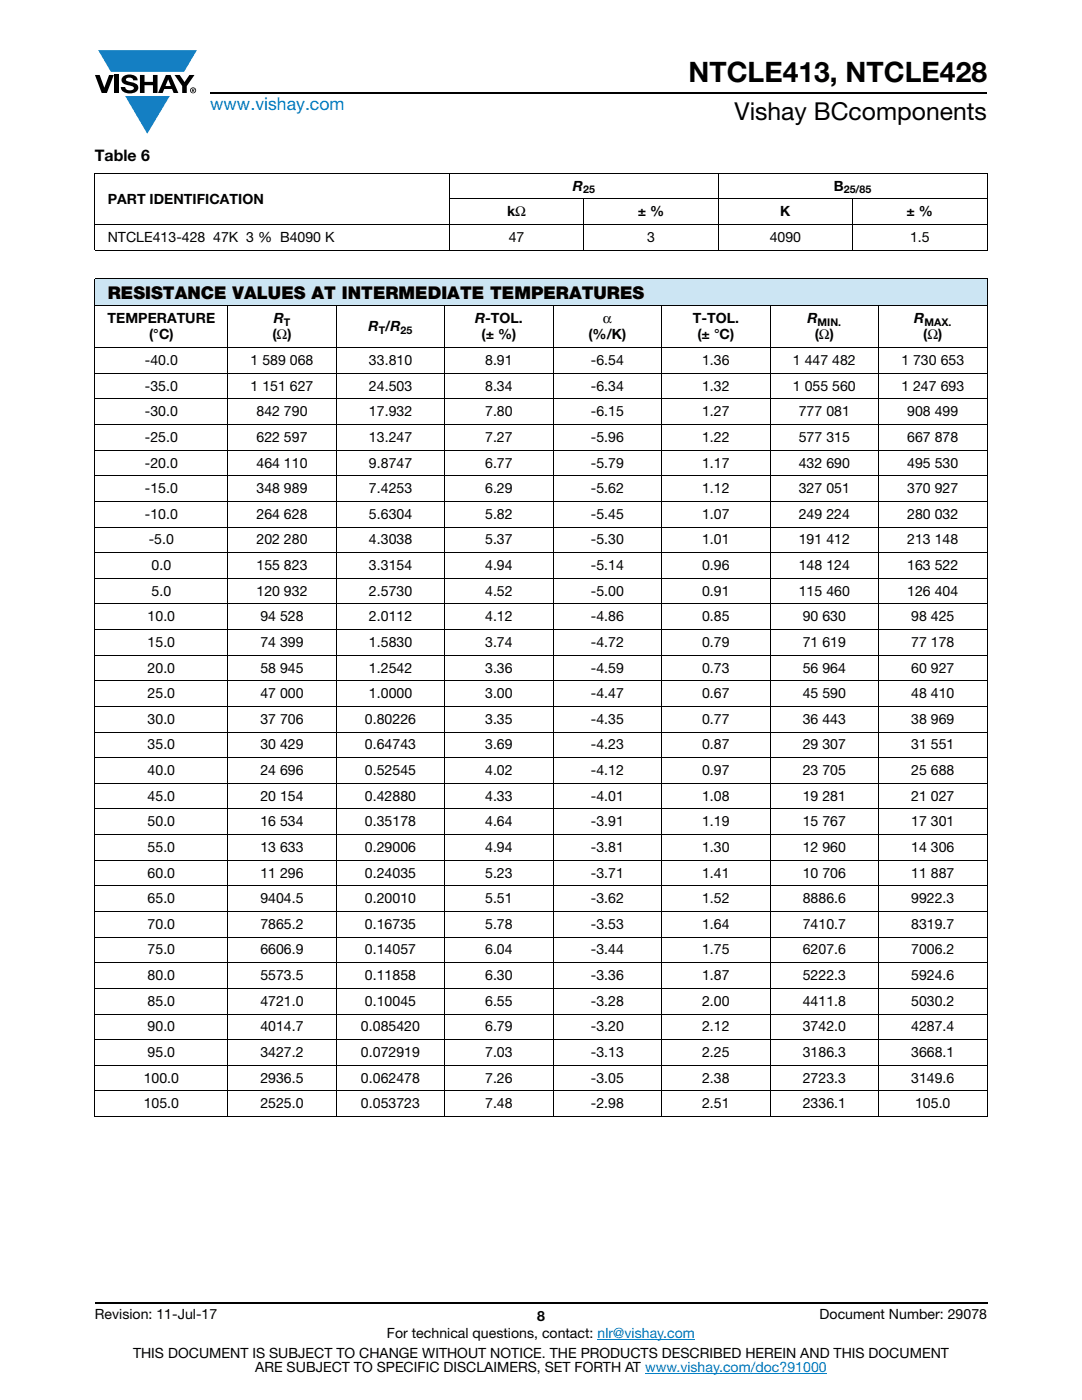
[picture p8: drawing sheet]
<svg xmlns="http://www.w3.org/2000/svg" width="216mm" height="279mm" viewBox="0 0 216 279" stroke-linecap="round" stroke-linejoin="round" font-family="sans-serif">
<g fill="#147fc3">
<path d="M19.6 10h19.7l-2.6 4.3h-1.1h-13.5z"/>
<path d="M25 19.2h8.9l-4.5 7.5z"/>
</g>
<g fill="#000">
<path d="M18.9 15h1l.9 2.5 1-2.5h.9l-1.4 3.6h-1zM22.9 15h.9v3.6h-.9zM24.6 15.3a2.1 2.1 0 0 1 2.8 .3l.1 .4h-.9a.79 .79 0 0 0-.7-.5 .79 .79 0 0 0-.8 .4l.3 .3 1 .2a1.08 1.08 0 0 1 1.2 1 1.08 1.08 0 0 1-1.1 1.2 1.73 1.73 0 0 1-2.4-1.2h.9a.96 .96 0 0 0 .8 .6 .96 .96 0 0 0 .9-.4 1.31 1.31 0 0 0-1.2-.6 1.03 1.03 0 0 1-1.1-.6 1.03 1.03 0 0 1 .2-1.1zM27.9 15h.9v1.3h1.7v-1.3h.9v3.6h-.9v-1.6h-1.7v1.6h-.9zM34.8 15h1.1l.9 1.4 1-1.4h1l-1.5 2.2v1.4h-.9v-1.4z"/>
<path d="M33.6 15.9l.5 1.3h-1.1zM33.1 15l-1.6 3.6h1l.3-.8h1.5l.3 .8h1l-1.6-3.6z"/>
<path d="M38.4 17.8h.2v.2h-.2zM38.3 17.7v.7h.1v-.3l.4 .3-.2-.3 .2-.2-.1-.2z"/>
<path d="M38.1 18a.46 .46 0 0 1 .9 0 .46 .46 0 0 1-.9 0zM37.9 18a.6 .6 0 0 0 1.2 0 .6 .6 0 0 0-1.2 0z"/>
</g>
<path d="M42 18.6h155M18.9 260h178.1" fill="none" stroke="#000" stroke-width=".36"/>
<path d="M119.2 267.3h19.5M128.7 274h36.3" fill="none" stroke="#007ec4" stroke-width=".2"/>
<path d="M18.9 55.6h178.1v5.5h-178.1z" fill="#cce5f3"/>
<g fill="#fff">
<path d="M18.9 69.4h26.6v5.1h-26.6z"/>
<path d="M45.5 69.4h21.6v5.1h-21.6z"/>
<path d="M67.1 69.4h21.7v5.1h-21.7z"/>
<path d="M88.8 69.4h21.6v5.1h-21.6z"/>
<path d="M110.4 69.4h21.6v5.1h-21.6z"/>
<path d="M132 69.4h21.7v5.1h-21.7z"/>
<path d="M153.7 69.4h21.6v5.1h-21.6z"/>
<path d="M175.3 69.4h21.7v5.1h-21.7z"/>
<path d="M18.9 74.5h26.6v5.1h-26.6z"/>
<path d="M45.5 74.5h21.6v5.1h-21.6z"/>
<path d="M67.1 74.5h21.7v5.1h-21.7z"/>
<path d="M88.8 74.5h21.6v5.1h-21.6z"/>
<path d="M110.4 74.5h21.6v5.1h-21.6z"/>
<path d="M132 74.5h21.7v5.1h-21.7z"/>
<path d="M153.7 74.5h21.6v5.1h-21.6z"/>
<path d="M175.3 74.5h21.7v5.1h-21.7z"/>
<path d="M18.9 79.6h26.6v5.1h-26.6z"/>
<path d="M45.5 79.6h21.6v5.1h-21.6z"/>
<path d="M67.1 79.6h21.7v5.1h-21.7z"/>
<path d="M88.8 79.6h21.6v5.1h-21.6z"/>
<path d="M110.4 79.6h21.6v5.1h-21.6z"/>
<path d="M132 79.6h21.7v5.1h-21.7z"/>
<path d="M153.7 79.6h21.6v5.1h-21.6z"/>
<path d="M175.3 79.6h21.7v5.1h-21.7z"/>
<path d="M18.9 84.7h26.6v5.1h-26.6z"/>
<path d="M45.5 84.7h21.6v5.1h-21.6z"/>
<path d="M67.1 84.7h21.7v5.1h-21.7z"/>
<path d="M88.8 84.7h21.6v5.1h-21.6z"/>
<path d="M110.4 84.7h21.6v5.1h-21.6z"/>
<path d="M132 84.7h21.7v5.1h-21.7z"/>
<path d="M153.7 84.7h21.6v5.1h-21.6z"/>
<path d="M175.3 84.7h21.7v5.1h-21.7z"/>
<path d="M18.9 89.8h26.6v5.1h-26.6z"/>
<path d="M45.5 89.8h21.6v5.1h-21.6z"/>
<path d="M67.1 89.8h21.7v5.1h-21.7z"/>
<path d="M88.8 89.8h21.6v5.1h-21.6z"/>
<path d="M110.4 89.8h21.6v5.1h-21.6z"/>
<path d="M132 89.8h21.7v5.1h-21.7z"/>
<path d="M153.7 89.8h21.6v5.1h-21.6z"/>
<path d="M175.3 89.8h21.7v5.1h-21.7z"/>
<path d="M18.9 94.9h26.6v5.2h-26.6z"/>
<path d="M45.5 94.9h21.6v5.2h-21.6z"/>
<path d="M67.1 94.9h21.7v5.2h-21.7z"/>
<path d="M88.8 94.9h21.6v5.2h-21.6z"/>
<path d="M110.4 94.9h21.6v5.2h-21.6z"/>
<path d="M132 94.9h21.7v5.2h-21.7z"/>
<path d="M153.7 94.9h21.6v5.2h-21.6z"/>
<path d="M175.3 94.9h21.7v5.2h-21.7z"/>
<path d="M18.9 100.1h26.6v5.1h-26.6z"/>
<path d="M45.5 100.1h21.6v5.1h-21.6z"/>
<path d="M67.1 100.1h21.7v5.1h-21.7z"/>
<path d="M88.8 100.1h21.6v5.1h-21.6z"/>
<path d="M110.4 100.1h21.6v5.1h-21.6z"/>
<path d="M132 100.1h21.7v5.1h-21.7z"/>
<path d="M153.7 100.1h21.6v5.1h-21.6z"/>
<path d="M175.3 100.1h21.7v5.1h-21.7z"/>
<path d="M18.9 105.2h26.6v5.1h-26.6z"/>
<path d="M45.5 105.2h21.6v5.1h-21.6z"/>
<path d="M67.1 105.2h21.7v5.1h-21.7z"/>
<path d="M88.8 105.2h21.6v5.1h-21.6z"/>
<path d="M110.4 105.2h21.6v5.1h-21.6z"/>
<path d="M132 105.2h21.7v5.1h-21.7z"/>
<path d="M153.7 105.2h21.6v5.1h-21.6z"/>
<path d="M175.3 105.2h21.7v5.1h-21.7z"/>
<path d="M18.9 110.3h26.6v5.1h-26.6z"/>
<path d="M45.5 110.3h21.6v5.1h-21.6z"/>
<path d="M67.1 110.3h21.7v5.1h-21.7z"/>
<path d="M88.8 110.3h21.6v5.1h-21.6z"/>
<path d="M110.4 110.3h21.6v5.1h-21.6z"/>
<path d="M132 110.3h21.7v5.1h-21.7z"/>
<path d="M153.7 110.3h21.6v5.1h-21.6z"/>
<path d="M175.3 110.3h21.7v5.1h-21.7z"/>
<path d="M18.9 115.4h26.6v5.1h-26.6z"/>
<path d="M45.5 115.4h21.6v5.1h-21.6z"/>
<path d="M67.1 115.4h21.7v5.1h-21.7z"/>
<path d="M88.8 115.4h21.6v5.1h-21.6z"/>
<path d="M110.4 115.4h21.6v5.1h-21.6z"/>
<path d="M132 115.4h21.7v5.1h-21.7z"/>
<path d="M153.7 115.4h21.6v5.1h-21.6z"/>
<path d="M175.3 115.4h21.7v5.1h-21.7z"/>
<path d="M18.9 120.5h26.6v5.1h-26.6z"/>
<path d="M45.5 120.5h21.6v5.1h-21.6z"/>
<path d="M67.1 120.5h21.7v5.1h-21.7z"/>
<path d="M88.8 120.5h21.6v5.1h-21.6z"/>
<path d="M110.4 120.5h21.6v5.1h-21.6z"/>
<path d="M132 120.5h21.7v5.1h-21.7z"/>
<path d="M153.7 120.5h21.6v5.1h-21.6z"/>
<path d="M175.3 120.5h21.7v5.1h-21.7z"/>
<path d="M18.9 125.6h26.6v5.1h-26.6z"/>
<path d="M45.5 125.6h21.6v5.1h-21.6z"/>
<path d="M67.1 125.6h21.7v5.1h-21.7z"/>
<path d="M88.8 125.6h21.6v5.1h-21.6z"/>
<path d="M110.4 125.6h21.6v5.1h-21.6z"/>
<path d="M132 125.6h21.7v5.1h-21.7z"/>
<path d="M153.7 125.6h21.6v5.1h-21.6z"/>
<path d="M175.3 125.6h21.7v5.1h-21.7z"/>
<path d="M18.9 130.7h26.6v5.2h-26.6z"/>
<path d="M45.5 130.7h21.6v5.2h-21.6z"/>
<path d="M67.1 130.7h21.7v5.2h-21.7z"/>
<path d="M88.8 130.7h21.6v5.2h-21.6z"/>
<path d="M110.4 130.7h21.6v5.2h-21.6z"/>
<path d="M132 130.7h21.7v5.2h-21.7z"/>
<path d="M153.7 130.7h21.6v5.2h-21.6z"/>
<path d="M175.3 130.7h21.7v5.2h-21.7z"/>
<path d="M18.9 135.9h26.6v5.1h-26.6z"/>
<path d="M45.5 135.9h21.6v5.1h-21.6z"/>
<path d="M67.1 135.9h21.7v5.1h-21.7z"/>
<path d="M88.8 135.9h21.6v5.1h-21.6z"/>
<path d="M110.4 135.9h21.6v5.1h-21.6z"/>
<path d="M132 135.9h21.7v5.1h-21.7z"/>
<path d="M153.7 135.9h21.6v5.1h-21.6z"/>
<path d="M175.3 135.9h21.7v5.1h-21.7z"/>
<path d="M18.9 141h26.6v5.1h-26.6z"/>
<path d="M45.5 141h21.6v5.1h-21.6z"/>
<path d="M67.1 141h21.7v5.1h-21.7z"/>
<path d="M88.8 141h21.6v5.1h-21.6z"/>
<path d="M110.4 141h21.6v5.1h-21.6z"/>
<path d="M132 141h21.7v5.1h-21.7z"/>
<path d="M153.7 141h21.6v5.1h-21.6z"/>
<path d="M175.3 141h21.7v5.1h-21.7z"/>
<path d="M18.9 146.1h26.6v5.1h-26.6z"/>
<path d="M45.5 146.1h21.6v5.1h-21.6z"/>
<path d="M67.1 146.1h21.7v5.1h-21.7z"/>
<path d="M88.8 146.1h21.6v5.1h-21.6z"/>
<path d="M110.4 146.1h21.6v5.1h-21.6z"/>
<path d="M132 146.1h21.7v5.1h-21.7z"/>
<path d="M153.7 146.1h21.6v5.1h-21.6z"/>
<path d="M175.3 146.1h21.7v5.1h-21.7z"/>
<path d="M18.9 151.2h26.6v5.1h-26.6z"/>
<path d="M45.5 151.2h21.6v5.1h-21.6z"/>
<path d="M67.1 151.2h21.7v5.1h-21.7z"/>
<path d="M88.8 151.2h21.6v5.1h-21.6z"/>
<path d="M110.4 151.2h21.6v5.1h-21.6z"/>
<path d="M132 151.2h21.7v5.1h-21.7z"/>
<path d="M153.7 151.2h21.6v5.1h-21.6z"/>
<path d="M175.3 151.2h21.7v5.1h-21.7z"/>
<path d="M18.9 156.3h26.6v5.1h-26.6z"/>
<path d="M45.5 156.3h21.6v5.1h-21.6z"/>
<path d="M67.1 156.3h21.7v5.1h-21.7z"/>
<path d="M88.8 156.3h21.6v5.1h-21.6z"/>
<path d="M110.4 156.3h21.6v5.1h-21.6z"/>
<path d="M132 156.3h21.7v5.1h-21.7z"/>
<path d="M153.7 156.3h21.6v5.1h-21.6z"/>
<path d="M175.3 156.3h21.7v5.1h-21.7z"/>
<path d="M18.9 161.4h26.6v5.2h-26.6z"/>
<path d="M45.5 161.4h21.6v5.2h-21.6z"/>
<path d="M67.1 161.4h21.7v5.2h-21.7z"/>
<path d="M88.8 161.4h21.6v5.2h-21.6z"/>
<path d="M110.4 161.4h21.6v5.2h-21.6z"/>
<path d="M132 161.4h21.7v5.2h-21.7z"/>
<path d="M153.7 161.4h21.6v5.2h-21.6z"/>
<path d="M175.3 161.4h21.7v5.2h-21.7z"/>
<path d="M18.9 166.6h26.6v5.1h-26.6z"/>
<path d="M45.5 166.6h21.6v5.1h-21.6z"/>
<path d="M67.1 166.6h21.7v5.1h-21.7z"/>
<path d="M88.8 166.6h21.6v5.1h-21.6z"/>
<path d="M110.4 166.6h21.6v5.1h-21.6z"/>
<path d="M132 166.6h21.7v5.1h-21.7z"/>
<path d="M153.7 166.6h21.6v5.1h-21.6z"/>
<path d="M175.3 166.6h21.7v5.1h-21.7z"/>
<path d="M18.9 171.7h26.6v5.1h-26.6z"/>
<path d="M45.5 171.7h21.6v5.1h-21.6z"/>
<path d="M67.1 171.7h21.7v5.1h-21.7z"/>
<path d="M88.8 171.7h21.6v5.1h-21.6z"/>
<path d="M110.4 171.7h21.6v5.1h-21.6z"/>
<path d="M132 171.7h21.7v5.1h-21.7z"/>
<path d="M153.7 171.7h21.6v5.1h-21.6z"/>
<path d="M175.3 171.7h21.7v5.1h-21.7z"/>
<path d="M18.9 176.8h26.6v5.1h-26.6z"/>
<path d="M45.5 176.8h21.6v5.1h-21.6z"/>
<path d="M67.1 176.8h21.7v5.1h-21.7z"/>
<path d="M88.8 176.8h21.6v5.1h-21.6z"/>
<path d="M110.4 176.8h21.6v5.1h-21.6z"/>
<path d="M132 176.8h21.7v5.1h-21.7z"/>
<path d="M153.7 176.8h21.6v5.1h-21.6z"/>
<path d="M175.3 176.8h21.7v5.1h-21.7z"/>
<path d="M18.9 181.9h26.6v5.1h-26.6z"/>
<path d="M45.5 181.9h21.6v5.1h-21.6z"/>
<path d="M67.1 181.9h21.7v5.1h-21.7z"/>
<path d="M88.8 181.9h21.6v5.1h-21.6z"/>
<path d="M110.4 181.9h21.6v5.1h-21.6z"/>
<path d="M132 181.9h21.7v5.1h-21.7z"/>
<path d="M153.7 181.9h21.6v5.1h-21.6z"/>
<path d="M175.3 181.9h21.7v5.1h-21.7z"/>
<path d="M18.9 187h26.6v5.1h-26.6z"/>
<path d="M45.5 187h21.6v5.1h-21.6z"/>
<path d="M67.1 187h21.7v5.1h-21.7z"/>
<path d="M88.8 187h21.6v5.1h-21.6z"/>
<path d="M110.4 187h21.6v5.1h-21.6z"/>
<path d="M132 187h21.7v5.1h-21.7z"/>
<path d="M153.7 187h21.6v5.1h-21.6z"/>
<path d="M175.3 187h21.7v5.1h-21.7z"/>
<path d="M18.9 192.1h26.6v5.2h-26.6z"/>
<path d="M45.5 192.1h21.6v5.2h-21.6z"/>
<path d="M67.1 192.1h21.7v5.2h-21.7z"/>
<path d="M88.8 192.1h21.6v5.2h-21.6z"/>
<path d="M110.4 192.1h21.6v5.2h-21.6z"/>
<path d="M132 192.1h21.7v5.2h-21.7z"/>
<path d="M153.7 192.1h21.6v5.2h-21.6z"/>
<path d="M175.3 192.1h21.7v5.2h-21.7z"/>
<path d="M18.9 197.3h26.6v5.1h-26.6z"/>
<path d="M45.5 197.3h21.6v5.1h-21.6z"/>
<path d="M67.1 197.3h21.7v5.1h-21.7z"/>
<path d="M88.8 197.3h21.6v5.1h-21.6z"/>
<path d="M110.4 197.3h21.6v5.1h-21.6z"/>
<path d="M132 197.3h21.7v5.1h-21.7z"/>
<path d="M153.7 197.3h21.6v5.1h-21.6z"/>
<path d="M175.3 197.3h21.7v5.1h-21.7z"/>
<path d="M18.9 202.4h26.6v5.1h-26.6z"/>
<path d="M45.5 202.4h21.6v5.1h-21.6z"/>
<path d="M67.1 202.4h21.7v5.1h-21.7z"/>
<path d="M88.8 202.4h21.6v5.1h-21.6z"/>
<path d="M110.4 202.4h21.6v5.1h-21.6z"/>
<path d="M132 202.4h21.7v5.1h-21.7z"/>
<path d="M153.7 202.4h21.6v5.1h-21.6z"/>
<path d="M175.3 202.4h21.7v5.1h-21.7z"/>
<path d="M18.9 207.5h26.6v5.1h-26.6z"/>
<path d="M45.5 207.5h21.6v5.1h-21.6z"/>
<path d="M67.1 207.5h21.7v5.1h-21.7z"/>
<path d="M88.8 207.5h21.6v5.1h-21.6z"/>
<path d="M110.4 207.5h21.6v5.1h-21.6z"/>
<path d="M132 207.5h21.7v5.1h-21.7z"/>
<path d="M153.7 207.5h21.6v5.1h-21.6z"/>
<path d="M175.3 207.5h21.7v5.1h-21.7z"/>
<path d="M18.9 212.6h26.6v5.1h-26.6z"/>
<path d="M45.5 212.6h21.6v5.1h-21.6z"/>
<path d="M67.1 212.6h21.7v5.1h-21.7z"/>
<path d="M88.8 212.6h21.6v5.1h-21.6z"/>
<path d="M110.4 212.6h21.6v5.1h-21.6z"/>
<path d="M132 212.6h21.7v5.1h-21.7z"/>
<path d="M153.7 212.6h21.6v5.1h-21.6z"/>
<path d="M175.3 212.6h21.7v5.1h-21.7z"/>
<path d="M18.9 217.7h26.6v5.1h-26.6z"/>
<path d="M45.5 217.7h21.6v5.1h-21.6z"/>
<path d="M67.1 217.7h21.7v5.1h-21.7z"/>
<path d="M88.8 217.7h21.6v5.1h-21.6z"/>
<path d="M110.4 217.7h21.6v5.1h-21.6z"/>
<path d="M132 217.7h21.7v5.1h-21.7z"/>
<path d="M153.7 217.7h21.6v5.1h-21.6z"/>
<path d="M175.3 217.7h21.7v5.1h-21.7z"/>
</g>
<g fill="none" stroke="#000" stroke-width=".2">
<path d="M18.9 34.6h178.1M18.9 34.7v15.1M89.6 39.7h107.4M89.7 34.5v15.5M116.5 39.6v10.4M143.3 34.5v15.5M170.1 39.6v10.4M197 34.7v15.1M18.9 44.8h178.1M18.9 49.9h178.1M18.9 55.6h178.1M18.9 55.7v167"/>
<path d="M197 55.7v167M18.9 61.1h178.1M18.9 69.4h178.1M18.9 74.5h178.1M18.9 79.6h178.1M45.5 61v161.9M67.1 61v161.9M88.8 61v161.9M110.4 61v161.9M132 61v161.9M153.7 61v161.9M175.3 61v161.9"/>
<path d="M18.9 84.7h178.1M18.9 89.8h178.1M18.9 94.9h178.1M18.9 100.1h178.1M18.9 105.2h178.1M18.9 110.3h178.1M18.9 115.4h178.1M18.9 120.5h178.1M18.9 125.6h178.1M18.9 130.7h178.1M18.9 135.9h178.1M18.9 141h178.1"/>
<path d="M18.9 146.1h178.1M18.9 151.2h178.1M18.9 156.3h178.1M18.9 161.4h178.1M18.9 166.6h178.1M18.9 171.7h178.1M18.9 176.8h178.1M18.9 181.9h178.1M18.9 187h178.1M18.9 192.1h178.1M18.9 197.3h178.1M18.9 202.4h178.1"/>
<path d="M18.9 207.5h178.1M18.9 212.6h178.1M18.9 217.7h178.1M18.9 222.8h178.1"/>
</g>
<text font-size="5.6" x="137.4" y="16.4">NTCLE413, NTCLE428</text>
<text font-size="4.9" x="146.6" y="24">Vishay BCcomponents</text>
<text font-size="3.5" fill="#007ec4" x="42" y="21.9">www.vishay.com</text>
<text font-size="3.5" x="21.5" y="59.7">RESISTANCE VALUES AT INTERMEDIATE TEMPERATURES</text>
<text font-size="3.2" x="18.9" y="32.1">Table 6</text>
<g font-size="2.8">
<text x="21.5" y="40.6">PART IDENTIFICATION</text>
<text x="114.3" y="38.1">R</text>
<text x="166.4" y="38.1">B</text>
<text x="101.2" y="43.2">kΩ</text>
<text x="127.3" y="43.2">± %</text>
<text x="155.7" y="43.2">K</text>
<text x="180.9" y="43.2">± %</text>
<text x="21.5" y="48.3">NTCLE413-428 47K 3 % B4090 K</text>
<text x="101.5" y="48.3">47</text>
<text x="129.1" y="48.3">3</text>
<text x="153.6" y="48.3">4090</text>
<text x="181.6" y="48.3">1.5</text>
<text x="21.5" y="64.5">TEMPERATURE</text>
<text x="54.6" y="64.5">R</text>
<text x="94.8" y="64.5">R-TOL.</text>
<text x="120.3" y="64.5">α</text>
<text x="138.2" y="64.5">T-TOL.</text>
<text x="161.1" y="64.5">R</text>
<text x="182.4" y="64.5">R</text>
<text x="29.8" y="67.7">(°C)</text>
<text x="54.4" y="67.7">(Ω)</text>
<text x="73.5" y="66.1">R /R</text>
<text x="96.1" y="67.7">(± %)</text>
<text x="117.4" y="67.7">(%/K)</text>
<text x="139.2" y="67.7">(± °C)</text>
<text x="162.6" y="67.7">(Ω)</text>
<text x="184.2" y="67.7">(Ω)</text>
<text x="28.9" y="72.8">-40.0</text>
<text x="28.9" y="78">-35.0</text>
<text x="50" y="72.8">1 589 068</text>
<text x="50" y="78">1 151 627</text>
<text x="73.6" y="72.8">33.810</text>
<text x="73.6" y="78">24.503</text>
<text x="96.8" y="72.8">8.91</text>
<text x="96.8" y="78">8.34</text>
<text x="117.9" y="72.8">-6.54</text>
<text x="117.9" y="78">-6.34</text>
<text x="140.1" y="72.8">1.36</text>
<text x="140.1" y="78">1.32</text>
<text x="158.2" y="72.8">1 447 482</text>
<text x="158.2" y="78">1 055 560</text>
<text x="179.9" y="72.8">1 730 653</text>
<text x="179.9" y="78">1 247 693</text>
<text x="28.9" y="83.1">-30.0</text>
<text x="51.2" y="83.1">842 790</text>
<text x="73.6" y="83.1">17.932</text>
<text x="96.8" y="83.1">7.80</text>
<text x="117.9" y="83.1">-6.15</text>
<text x="140.1" y="83.1">1.27</text>
<text x="159.4" y="83.1">777 081</text>
<text x="181" y="83.1">908 499</text>
<text x="28.9" y="88.2">-25.0</text>
<text x="51.2" y="88.2">622 597</text>
<text x="73.6" y="88.2">13.247</text>
<text x="96.8" y="88.2">7.27</text>
<text x="117.9" y="88.2">-5.96</text>
<text x="140.1" y="88.2">1.22</text>
<text x="159.4" y="88.2">577 315</text>
<text x="181" y="88.2">667 878</text>
<text x="28.9" y="93.3">-20.0</text>
<text x="51.2" y="93.3">464 110</text>
<text x="73.6" y="93.3">9.8747</text>
<text x="96.8" y="93.3">6.77</text>
<text x="117.9" y="93.3">-5.79</text>
<text x="140.1" y="93.3">1.17</text>
<text x="159.4" y="93.3">432 690</text>
<text x="181" y="93.3">495 530</text>
<text x="28.9" y="98.4">-15.0</text>
<text x="51.2" y="98.4">348 989</text>
<text x="73.6" y="98.4">7.4253</text>
<text x="96.8" y="98.4">6.29</text>
<text x="117.9" y="98.4">-5.62</text>
<text x="140.1" y="98.4">1.12</text>
<text x="159.4" y="98.4">327 051</text>
<text x="181" y="98.4">370 927</text>
<text x="28.9" y="103.5">-10.0</text>
<text x="51.2" y="103.5">264 628</text>
<text x="73.6" y="103.5">5.6304</text>
<text x="96.8" y="103.5">5.82</text>
<text x="117.9" y="103.5">-5.45</text>
<text x="140.1" y="103.5">1.07</text>
<text x="159.4" y="103.5">249 224</text>
<text x="181" y="103.5">280 032</text>
<text x="29.7" y="108.6">-5.0</text>
<text x="30.2" y="113.7">0.0</text>
<text x="51.2" y="108.6">202 280</text>
<text x="51.2" y="113.7">155 823</text>
<text x="73.6" y="108.6">4.3038</text>
<text x="73.6" y="113.7">3.3154</text>
<text x="96.8" y="108.6">5.37</text>
<text x="96.8" y="113.7">4.94</text>
<text x="117.9" y="108.6">-5.30</text>
<text x="117.9" y="113.7">-5.14</text>
<text x="140.1" y="108.6">1.01</text>
<text x="140.1" y="113.7">0.96</text>
<text x="159.4" y="108.6">191 412</text>
<text x="159.4" y="113.7">148 124</text>
<text x="181" y="108.6">213 148</text>
<text x="181" y="113.7">163 522</text>
<text x="30.2" y="118.9">5.0</text>
<text x="51.2" y="118.9">120 932</text>
<text x="73.6" y="118.9">2.5730</text>
<text x="96.8" y="118.9">4.52</text>
<text x="117.9" y="118.9">-5.00</text>
<text x="140.1" y="118.9">0.91</text>
<text x="159.4" y="118.9">115 460</text>
<text x="181" y="118.9">126 404</text>
<text x="29.5" y="124">10.0</text>
<text x="52" y="124">94 528</text>
<text x="73.6" y="124">2.0112</text>
<text x="96.8" y="124">4.12</text>
<text x="117.9" y="124">-4.86</text>
<text x="140.1" y="124">0.85</text>
<text x="160.2" y="124">90 630</text>
<text x="181.8" y="124">98 425</text>
<text x="29.5" y="129.1">15.0</text>
<text x="52" y="129.1">74 399</text>
<text x="73.6" y="129.1">1.5830</text>
<text x="96.8" y="129.1">3.74</text>
<text x="117.9" y="129.1">-4.72</text>
<text x="140.1" y="129.1">0.79</text>
<text x="160.2" y="129.1">71 619</text>
<text x="181.8" y="129.1">77 178</text>
<text x="29.5" y="134.2">20.0</text>
<text x="52" y="134.2">58 945</text>
<text x="73.6" y="134.2">1.2542</text>
<text x="96.8" y="134.2">3.36</text>
<text x="117.9" y="134.2">-4.59</text>
<text x="140.1" y="134.2">0.73</text>
<text x="160.2" y="134.2">56 964</text>
<text x="181.8" y="134.2">60 927</text>
<text x="29.5" y="139.3">25.0</text>
<text x="52" y="139.3">47 000</text>
<text x="73.6" y="139.3">1.0000</text>
<text x="96.8" y="139.3">3.00</text>
<text x="117.9" y="139.3">-4.47</text>
<text x="140.1" y="139.3">0.67</text>
<text x="160.2" y="139.3">45 590</text>
<text x="181.8" y="139.3">48 410</text>
<text x="29.5" y="144.4">30.0</text>
<text x="29.5" y="149.6">35.0</text>
<text x="52" y="144.4">37 706</text>
<text x="52" y="149.6">30 429</text>
<text x="72.8" y="144.4">0.80226</text>
<text x="72.8" y="149.6">0.64743</text>
<text x="96.8" y="144.4">3.35</text>
<text x="96.8" y="149.6">3.69</text>
<text x="117.9" y="144.4">-4.35</text>
<text x="117.9" y="149.6">-4.23</text>
<text x="140.1" y="144.4">0.77</text>
<text x="140.1" y="149.6">0.87</text>
<text x="160.2" y="144.4">36 443</text>
<text x="160.2" y="149.6">29 307</text>
<text x="181.8" y="144.4">38 969</text>
<text x="181.8" y="149.6">31 551</text>
<text x="29.5" y="154.7">40.0</text>
<text x="52" y="154.7">24 696</text>
<text x="72.8" y="154.7">0.52545</text>
<text x="96.8" y="154.7">4.02</text>
<text x="117.9" y="154.7">-4.12</text>
<text x="140.1" y="154.7">0.97</text>
<text x="160.2" y="154.7">23 705</text>
<text x="181.8" y="154.7">25 688</text>
<text x="29.5" y="159.8">45.0</text>
<text x="52" y="159.8">20 154</text>
<text x="72.8" y="159.8">0.42880</text>
<text x="96.8" y="159.8">4.33</text>
<text x="117.9" y="159.8">-4.01</text>
<text x="140.1" y="159.8">1.08</text>
<text x="160.2" y="159.8">19 281</text>
<text x="181.8" y="159.8">21 027</text>
<text x="29.5" y="164.9">50.0</text>
<text x="52" y="164.9">16 534</text>
<text x="72.8" y="164.9">0.35178</text>
<text x="96.8" y="164.9">4.64</text>
<text x="117.9" y="164.9">-3.91</text>
<text x="140.1" y="164.9">1.19</text>
<text x="160.2" y="164.9">15 767</text>
<text x="181.8" y="164.9">17 301</text>
<text x="29.5" y="170">55.0</text>
<text x="52" y="170">13 633</text>
<text x="72.8" y="170">0.29006</text>
<text x="96.8" y="170">4.94</text>
<text x="117.9" y="170">-3.81</text>
<text x="140.1" y="170">1.30</text>
<text x="160.2" y="170">12 960</text>
<text x="181.8" y="170">14 306</text>
<text x="29.5" y="175.1">60.0</text>
<text x="52" y="175.1">11 296</text>
<text x="72.8" y="175.1">0.24035</text>
<text x="96.8" y="175.1">5.23</text>
<text x="117.9" y="175.1">-3.71</text>
<text x="140.1" y="175.1">1.41</text>
<text x="160.2" y="175.1">10 706</text>
<text x="181.8" y="175.1">11 887</text>
<text x="29.5" y="180.3">65.0</text>
<text x="29.5" y="185.4">70.0</text>
<text x="52" y="180.3">9404.5</text>
<text x="52" y="185.4">7865.2</text>
<text x="72.8" y="180.3">0.20010</text>
<text x="72.8" y="185.4">0.16735</text>
<text x="96.8" y="180.3">5.51</text>
<text x="96.8" y="185.4">5.78</text>
<text x="117.9" y="180.3">-3.62</text>
<text x="117.9" y="185.4">-3.53</text>
<text x="140.1" y="180.3">1.52</text>
<text x="140.1" y="185.4">1.64</text>
<text x="160.2" y="180.3">8886.6</text>
<text x="160.2" y="185.4">7410.7</text>
<text x="181.8" y="180.3">9922.3</text>
<text x="181.8" y="185.4">8319.7</text>
<text x="29.5" y="190.5">75.0</text>
<text x="52" y="190.5">6606.9</text>
<text x="72.8" y="190.5">0.14057</text>
<text x="96.8" y="190.5">6.04</text>
<text x="117.9" y="190.5">-3.44</text>
<text x="140.1" y="190.5">1.75</text>
<text x="160.2" y="190.5">6207.6</text>
<text x="181.8" y="190.5">7006.2</text>
<text x="29.5" y="195.6">80.0</text>
<text x="52" y="195.6">5573.5</text>
<text x="72.8" y="195.6">0.11858</text>
<text x="96.8" y="195.6">6.30</text>
<text x="117.9" y="195.6">-3.36</text>
<text x="140.1" y="195.6">1.87</text>
<text x="160.2" y="195.6">5222.3</text>
<text x="181.8" y="195.6">5924.6</text>
<text x="29.5" y="200.7">85.0</text>
<text x="52" y="200.7">4721.0</text>
<text x="72.8" y="200.7">0.10045</text>
<text x="96.8" y="200.7">6.55</text>
<text x="117.9" y="200.7">-3.28</text>
<text x="140.1" y="200.7">2.00</text>
<text x="160.2" y="200.7">4411.8</text>
<text x="181.8" y="200.7">5030.2</text>
<text x="29.5" y="205.8">90.0</text>
<text x="52" y="205.8">4014.7</text>
<text x="72" y="205.8">0.085420</text>
<text x="96.8" y="205.8">6.79</text>
<text x="117.9" y="205.8">-3.20</text>
<text x="140.1" y="205.8">2.12</text>
<text x="160.2" y="205.8">3742.0</text>
<text x="181.8" y="205.8">4287.4</text>
<text x="29.5" y="210.9">95.0</text>
<text x="52" y="210.9">3427.2</text>
<text x="72" y="210.9">0.072919</text>
<text x="96.8" y="210.9">7.03</text>
<text x="117.9" y="210.9">-3.13</text>
<text x="140.1" y="210.9">2.25</text>
<text x="160.2" y="210.9">3186.3</text>
<text x="181.8" y="210.9">3668.1</text>
<text x="28.7" y="216.1">100.0</text>
<text x="28.7" y="221.2">105.0</text>
<text x="52" y="216.1">2936.5</text>
<text x="52" y="221.2">2525.0</text>
<text x="72" y="216.1">0.062478</text>
<text x="72" y="221.2">0.053723</text>
<text x="96.8" y="216.1">7.26</text>
<text x="96.8" y="221.2">7.48</text>
<text x="117.9" y="216.1">-3.05</text>
<text x="117.9" y="221.2">-2.98</text>
<text x="140.1" y="216.1">2.38</text>
<text x="140.1" y="221.2">2.51</text>
<text x="160.2" y="216.1">2723.3</text>
<text x="160.2" y="221.2">2336.1</text>
<text x="181.8" y="216.1">3149.6</text>
<text x="182.6" y="221.2">105.0</text>
<text x="18.9" y="263.3">Revision: 11-Jul-17</text>
<text x="107.2" y="263.6">8</text>
<text x="163.6" y="263.3">Document Number: 29078</text>
<text x="77.2" y="267.1">For technical questions, contact: nlr@vishay.com</text>
<text x="26.5" y="271">THIS DOCUMENT IS SUBJECT TO CHANGE WITHOUT NOTICE. THE PRODUCTS DESCRIBED HEREIN AND THIS DOCUMENT</text>
<text x="50.9" y="273.8">ARE SUBJECT TO SPECIFIC DISCLAIMERS, SET FORTH AT www.vishay.com/doc?91000</text>
</g>
<g font-size="2.1">
<text x="116.4" y="38.6">25</text>
<text x="168.4" y="38.6">25/85</text>
<text x="56.6" y="65">T</text>
<text x="163.2" y="65">MIN.</text>
<text x="184.5" y="65">MAX.</text>
<text x="75.6" y="66.6">T</text>
<text x="79.9" y="66.6">25</text>
</g>
</svg>
